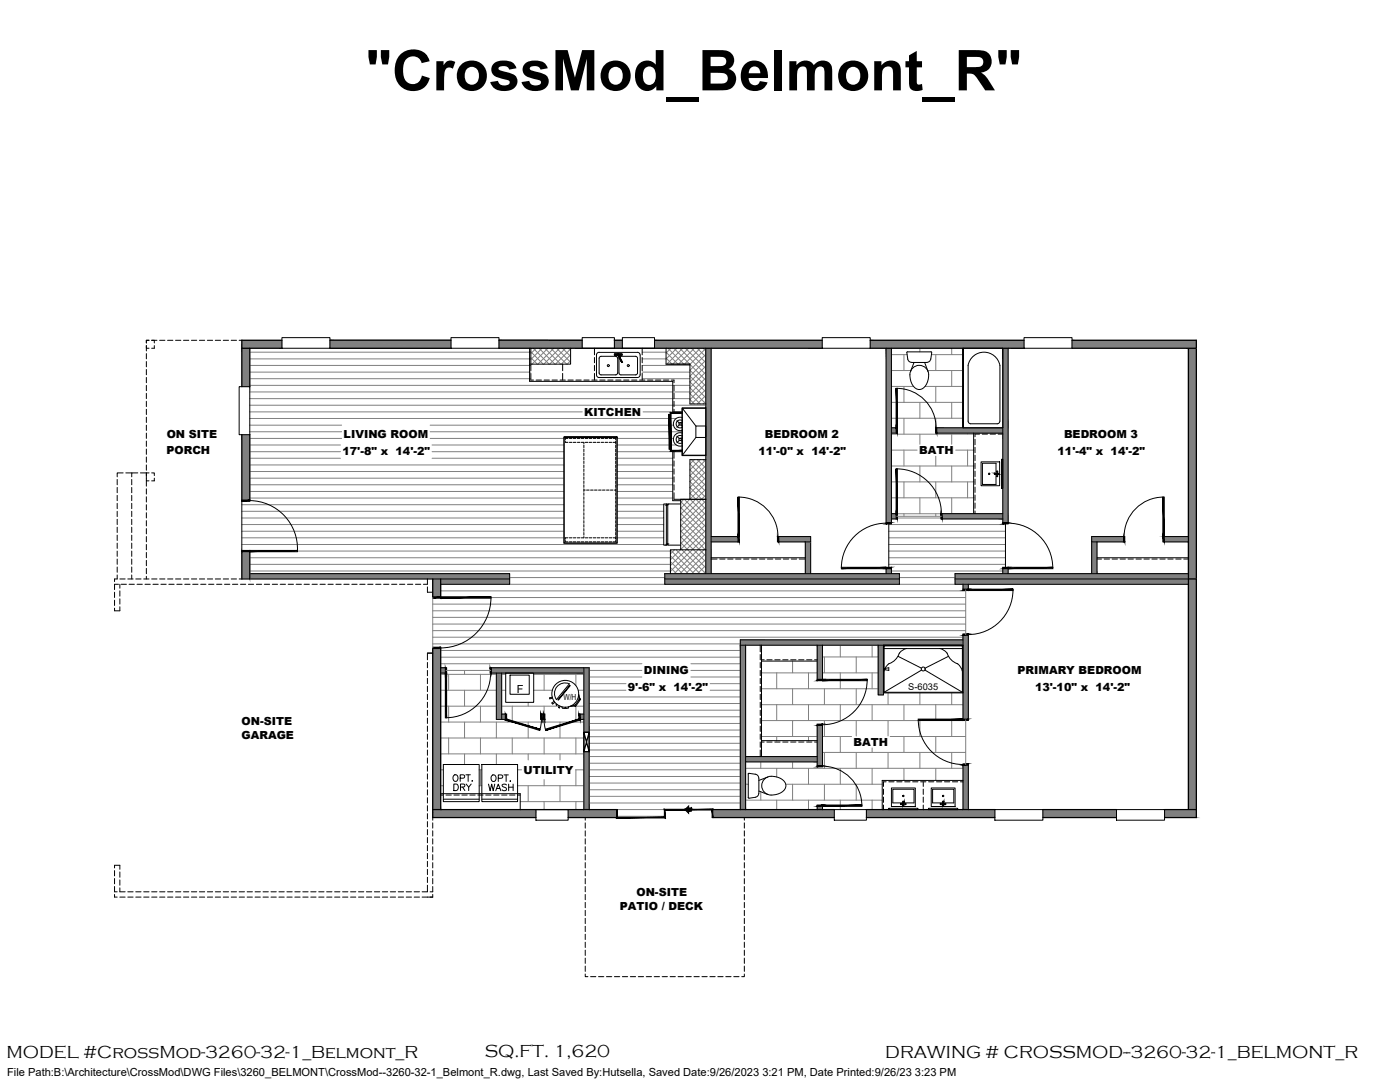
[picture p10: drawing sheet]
<svg xmlns="http://www.w3.org/2000/svg" width="279mm" height="216mm" viewBox="0 0 279 216" stroke-linecap="round" stroke-linejoin="round" font-family="sans-serif">
<!-- layer: SALESLIT -->
<g fill="#808080" stroke="#808080" stroke-width=".2">
<path d="M99.6 67.9h16.6z"/>
<path d="M122.6 67.9h1.6z"/>
<path d="M65.8 67.9h24.2v1.6z"/>
<path d="M237.2 69.5l1.6 46v-46zM237.2 69.5l1.6 46h-1.6z"/>
<path d="M232.2 107.1l5 1v-1zM232.2 107.1l5 1h-5z"/>
<path d="M190.6 114.5l46.6 1v-1zM190.6 114.5l46.6 1h-46.6z"/>
<path d="M237.2 115.5l1.6 46v-46zM237.2 115.5l1.6 46h-1.6z"/>
<path d="M190.6 115.5l46.6 1.1v-1.1zM190.6 115.5l46.6 1.1h-46.6z"/>
<path d="M86.4 129.3l1.5 32.2v-32.2zM86.4 129.3l1.5 32.2h-1.5z"/>
<path d="M116.5 150l1.1 11.5v-11.5zM116.5 150l1.1 11.5h-1.1z"/>
<path d="M86.4 161.5l20.6 .6v-.6zM86.4 161.5l20.6 .6h-20.6z"/>
<path d="M86.4 162.1l20.6 1v-1zM86.4 162.1l20.6 1h-20.6z"/>
<path d="M113.4 161.5l9.7 1.6v-1.6zM113.4 161.5l9.7 1.6h-9.7z"/>
<path d="M87.9 133.2l1.1 1.1v-1.1zM87.9 133.2l1.1 1.1h-1.1z"/>
<path d="M99.1 134.3l1 9.3v-9.3zM99.1 134.3l1 9.3h-1z"/>
<path d="M97.9 133.2l18.6 1.1v-1.1zM97.9 133.2l18.6 1.1h-18.6z"/>
<path d="M116.5 133.2l1.1 12.9v-12.9zM116.5 133.2l1.1 12.9h-1.1z"/>
<path d="M142.2 161.5l24.3 1.6v-1.6zM142.2 161.5l24.3 1.6h-24.3z"/>
<path d="M147.7 128.7l1.1 32.8v-32.8zM147.7 128.7l1.1 32.8h-1.1z"/>
<path d="M163.1 160.8l1 .7v-.7zM163.1 160.8l1 .7h-1z"/>
<path d="M192.2 152.5l1.1 9v-9zM192.2 152.5l1.1 9h-1.1z"/>
<path d="M172.9 161.5l25.6 1.6v-1.6zM172.9 161.5l25.6 1.6h-25.6z"/>
<path d="M208.1 161.5l14.7 1.6v-1.6zM208.1 161.5l14.7 1.6h-14.7z"/>
<path d="M232.4 161.5l6.4 1.6v-1.6zM232.4 161.5l6.4 1.6h-6.4z"/>
<path d="M48.3 67.9l8 1.6v-1.6zM48.3 67.9l8 1.6h-8z"/>
<path d="M99.6 67.9l16.6 1.6v-1.6zM99.6 67.9l16.6 1.6h-16.6z"/>
<path d="M122.6 67.9l1.6 1.6v-1.6zM122.6 67.9l1.6 1.6h-1.6z"/>
<path d="M130.6 67.9l33.5 1.6v-1.6zM130.6 67.9l33.5 1.6h-33.5z"/>
<path d="M173.7 67.9l30.7 1.6v-1.6zM173.7 67.9l30.7 1.6h-30.7z"/>
<path d="M214 67.9l24.8 1.6v-1.6zM214 67.9l24.8 1.6h-24.8z"/>
<path d="M48.3 69.5l1.5 7.7v-7.7zM48.3 69.5l1.5 7.7h-1.5z"/>
<path d="M140.9 69.5l1 45v-45zM140.9 69.5l1 45h-1z"/>
<path d="M176.8 69.5l1.1 34.9v-34.9zM176.8 69.5l1.1 34.9h-1.1z"/>
<path d="M200.1 69.5l1.1 15.9v-15.9zM200.1 69.5l1.1 15.9h-1.1z"/>
<path d="M200.1 85.4l1.1 19v-19zM200.1 85.4l1.1 19h-1.1z"/>
<path d="M49.8 114.5l51.9 1v-1zM49.8 114.5l51.9 1h-51.9z"/>
<path d="M87.9 115.5l13.8 1.1v-1.1zM87.9 115.5l13.8 1.1h-13.8z"/>
<path d="M86.4 115.5l1.5 3.7v-3.7zM86.4 115.5l1.5 3.7h-1.5z"/>
<path d="M132.7 114.5l46.8 1v-1zM132.7 114.5l46.8 1h-46.8zM132.7 115.5l46.8 1.1v-1.1zM132.7 115.5l46.8 1.1h-46.8z"/>
<path d="M192.2 116.6l1.1 1.1v-1.1zM192.2 116.6l1.1 1.1h-1.1z"/>
<path d="M176.8 113.3l1.1 1.2v-1.2zM176.8 113.3l1.1 1.2h-1.1z"/>
<path d="M160.7 108.1l1.1 6.4v-6.4zM160.7 108.1l1.1 6.4h-1.1z"/>
<path d="M200.1 113.3l1.1 1.2v-1.2zM200.1 113.3l1.1 1.2h-1.1z"/>
<path d="M217.9 108.1l1 6.4v-6.4zM217.9 108.1l1 6.4h-1z"/>
<path d="M217.9 107.1l6.4 1v-1zM217.9 107.1l6.4 1h-6.4z"/>
<path d="M48.3 86.7l1.5 13.2v-13.2zM48.3 86.7l1.5 13.2h-1.5z"/>
<path d="M48.3 110l1.5 5.5v-5.5zM48.3 110l1.5 5.5h-1.5z"/>
<path d="M187.9 102.5l12.2 1v-1zM187.9 102.5l12.2 1h-12.2z"/>
<path d="M186.8 85.4l13.3 1v-1zM186.8 85.4l13.3 1h-13.3z"/>
<path d="M177.9 85.4l1.1 1v-1zM177.9 85.4l1.1 1h-1.1z"/>
<path d="M177.9 102.5l1.1 1v-1zM177.9 102.5l1.1 1h-1.1z"/>
<path d="M141.9 107.1l5.5 1v-1zM141.9 107.1l5.5 1h-5.5z"/>
<path d="M192.2 126.6l1.1 17v-17zM192.2 126.6l1.1 17h-1.1z"/>
<path d="M147.7 127.7l44.5 1v-1zM147.7 127.7l44.5 1h-44.5z"/>
<path d="M163.1 128.7l1 7v-7zM163.1 128.7l1 7h-1z"/>
<path d="M175.3 128.7l1 10v-10zM175.3 128.7l1 10h-1z"/>
<path d="M148.8 151l14.3 1v-1zM148.8 151l14.3 1h-14.3z"/>
<path d="M155.3 107.1l6.5 1v-1zM155.3 107.1l6.5 1h-6.5z"/>
<path d="M115.7 142.5l.8 1.1v-1.1zM115.7 142.5l.8 1.1h-.8z"/>
<path d="M163.1 144.6l1 8.3v-8.3zM163.1 144.6l1 8.3h-1z"/>
<path d="M65.8 69.5h24.2zM65.8 67.9l24.2 1.6h-24.2z"/>
<path d="M100.1 142.5l.9 1.1v-1.1zM100.1 142.5l.9 1.1h-.9z"/>
<path d="M108.1 142.5l.5 1.1v-1.1zM108.1 142.5l.5 1.1h-.5z"/>
</g>
<!-- layer: FPEW -->
<g fill="none" stroke="#000" stroke-width=".25">
<path d="M48.3 69.5h8M49.8 69.5v7.7M56.3 67.9h-8v9.3M65.8 67.9h24.2M65.8 69.5h24.2M99.6 67.9h16.6M99.6 69.5h64.5M122.6 67.9h1.6M130.6 67.9h33.5M173.7 67.9h30.7M173.7 69.5h30.7M214 67.9h24.8v1.6h-24.8"/>
<path d="M237.2 69.5v92M238.8 69.5v93.6h-6.4M48.3 86.7v13.2M49.8 86.7v13.2M48.3 110v5.5M49.8 110v5.5M86.4 115.5v3.7M87.9 115.5v3.7M237.2 115.5h1.6M86.4 129.3v33.8h20.6M87.9 129.3v32.2M116.5 150l1.1-3.9h-1.1l1.1 3.9v-3.9h-1.1v3.9h1.1"/>
<path d="M86.4 161.5h36.7M113.4 163.1h9.7M142.2 161.5h24.3M142.2 163.1h24.3M172.9 161.5h25.6M172.9 163.1h25.6M208.1 161.5h14.7M208.1 163.1h14.7M232.4 161.5h6.4"/>
</g>
<!-- layer: SALESLIT -->
<g fill="none" stroke="#808080" stroke-width=".2">
<path d="M49.8 70.3h56.1M49.8 71.6h56.1M49.8 72.9h56.1M49.8 74.3h56.1M49.8 75.6h56.1M49.8 76.9h87.9M49.8 78.2h87.9M49.8 79.5h87.9M105.9 72.5l.2 .2M105.9 71.4l1.3 1.3M105.9 70.2l2.5 2.5M106.4 69.5l3.2 3.2"/>
<path d="M107 69.5l-1.1 1M107.6 69.5l3.1 3.2M108.2 69.5l-2.3 2.2M108.7 69.5l3.2 3.2M109.3 69.5l-3.1 3.2M109.9 69.5l3.2 3.2M110.5 69.5l-3.1 3.2M111.1 69.5l2.8 2.8M111.7 69.5l-3.2 3.2M112.2 69.5l1.7 1.6M112.9 69.5l-3.2 3.2M113.4 69.5l.5 .4"/>
<path d="M113.9 69.6l-3.1 3.1M113.9 70.8l-1.9 1.9M113.9 72l-.7 .7M128.2 70.3h4.7l2.4 2.4M128.2 71.6h4.7M128.2 72.9h9.5M128.2 74.3h9.5M128.2 75.6h9.5M132.9 72.6l.1 .1M132.9 71.4l1.2 1.3M133.3 69.5l3.2 3.2M133.9 69.5l-1 1"/>
<path d="M134.5 69.5l3.1 3.2M135.1 69.5l-2.2 2.1M135.6 69.5l5.3 5.2M136.2 69.5l-3.1 3.2M136.8 69.5l4.1 4M137.4 69.5l-3.2 3.2M137.7 78.5l2 2.1M137.7 76.2l3.2 3.2M138 69.5l2.9 2.9M138.6 69.5l-3.2 3.2M139.1 69.5l1.8 1.7M139.8 69.5l-3.2 3.2"/>
<path d="M140.3 69.5l.6 .5M140.9 69.5l-3.2 3.2 3.2 3.2M140.9 70.7l-3.2 3.2 3.2 3.1M140.9 71.9l-3.2 3.2 3.2 3.1M140.9 73l-3.2 3.2M140.9 74.2l-3.2 3.2 3.2 3.2M140.9 75.4l-3.2 3.2M140.9 76.6l-3.2 3.1 .9 .9M140.9 77.7l-2.9 2.9M140.9 78.9l-1.7 1.7M177.9 70.8h3.1M177.9 73.9h3.9"/>
<path d="M177.9 77.1h4.4M180.4 70.8v3.1M180.4 77.1v3.2M183.6 69.5v.7M184.6 77.1h7.6M185.1 73.9h7.1M185.9 70.8h6.3M186.8 70.8v3.1M186.8 77.1v3.2M189.9 69.5v1.3M189.9 73.9v3.2M49.8 80.9h91.1"/>
<path d="M49.8 82.2h66.4M49.8 83.5h85.1M49.8 84.8h18.4M49.8 86.1h18.4M49.8 87.5h18.4M49.8 88.8h18.1M49.8 90.1h18.1M49.8 91.4h18.1M49.8 92.8h62.8M49.8 94.1h62.8M49.8 95.4h62.8M49.8 96.7h62.8"/>
<path d="M49.8 98.1h62.8M49.8 99.4h62.8M85.9 84.8h48.5M85.9 86.1h50.3M85.9 87.5h26.7M86.2 88.8h26.4M86.2 90.1h26.4M86.2 91.4h26.4M123.1 87.5h11.3M123.1 88.8h11.8M123.1 90.1h11.2M123.1 91.4h11.2"/>
<path d="M123.1 92.8h11.2M123.1 94.1h11.2M123.1 95.4h11.2M123.1 96.7h11.2M123.1 98.1h11.2M123.1 99.4h11.2M128.4 82.2h7.8M136.5 99.6l-.7 .7M136.6 99.6l4.3 4.3M137.7 99.6l3.2 3.2M137.7 94.9l3.2 3.2M138 91.7l2.9 2.9"/>
<path d="M138.6 91.7l-.9 .9 3.2 3.2M139.1 91.7l1.8 1.7M139.7 91.7l-2 2.1 3.2 3.1M140.3 91.7l.6 .5M140.9 80.1l-.6 .5M140.9 91.8l-3.2 3.1M140.9 92.9l-3.2 3.2 3.2 3.2M140.9 94.1l-3.2 3.2 3.2 3.1M140.9 95.3l-3.2 3.1 3.2 3.2M140.9 96.4l-5.1 5.1M140.9 97.6l-5.1 5M140.9 98.8l-5.1 5"/>
<path d="M140.9 99.9l-5.1 5.1M177.9 80.3h14.3M177.9 83.5h14.3M177.9 86.6h16.4M177.9 89.8h5.1M177.9 93h16.4M177.9 96.2h16.4M177.9 99.3h16.4M180.4 83.5v3.1M180.4 89.8v3.2M180.4 96.2v3.1M183.6 80.3v3.2"/>
<path d="M183.6 86.6v2M183.6 93v3.2M183.6 99.3v3.2M186.8 83.5v3.1M186.8 91v2M186.8 96.2v3.1M189.9 80.3v3.2M189.9 86.6v2M189.9 93v3.2M189.9 99.3v3.2M190.7 89.8h3.6M193.1 86.4v.2"/>
<path d="M193.1 89.8v3.2M193.1 96.2v3.1M48.3 100.7h64.3M48.3 102h64.3M48.3 103.4h64.3M48.3 104.7h64.3M48.3 106h64.3M48.3 107.3h64.3M48.3 108.6h84.2M49.8 111.3h84M49.8 112.6h84M49.8 113.9h84"/>
<path d="M59.4 110h74.4M86.4 119.2v10.1M87.9 117.9h104.8M98 119.2h94.7M101.7 116.6h31M101.7 115.3h31M123.1 100.7h9.4M123.1 102h9.4M123.1 103.4h9.4M123.1 104.7h9.4M123.1 106h9.4M123.1 107.3h9.4"/>
<path d="M133.8 114.4v.1M133.8 113.2l1.2 1.3M133.8 112.1l2.4 2.4M133.8 110.9l3.6 3.6M133.8 109.7l4.7 4.8M134.6 109.7l-.8 .8M134.9 109.7l4.8 4.8M135.8 109.7l-2 2M135.8 109.4l5.1 5.1M135.8 108.3l5.1 5M135.8 107.1l5.1 5M135.8 105.9l5.1 5.1"/>
<path d="M135.8 104.8l5.1 5M135.8 103.6l5.1 5M135.8 102.4l5.1 5M135.8 101.3l5.1 5M135.8 100.1l5.1 5M140.9 103.4l-5.1 5.1M140.9 104.6l-5.1 5M140.9 105.8l-7.1 7.1M140.9 107l-7.1 7M140.9 108.1l-6.4 6.4M140.9 109.3l-5.2 5.2M140.9 110.5l-4 4"/>
<path d="M140.9 111.6l-2.9 2.9M140.9 112.8l-1.7 1.7M140.9 114l-.5 .5M140.9 101.1l-5.1 5M140.9 102.3l-5.1 5M177.4 104.7h23.3M177.4 106h23.3M177.4 107.3h23.3M177.4 108.6h23.3M177.4 110h23.3M177.4 111.3h23.3M177.4 112.6h23.3"/>
<path d="M177.9 113.9h22.2M179 103.4h8.9M179 102.5h8.9M179 103h8.9M179.5 116.6h11.1M179.5 115.3h11.1M180.4 102.5v.5M186.8 102.5v.5M192.7 117.7v8.9M86.4 120.5h106.3M86.4 121.9h106.3M86.4 123.2h106.3"/>
<path d="M86.4 124.5h106.3M86.4 125.8h106.3M86.4 127.1h105.8M86.4 128.5h61.3M87.9 129.8h59.8M87.9 131.1h59.8M87.9 132.4h40.2M87.9 137.7h11.2M87.9 134.6h11.2M89 133.8h8.9M89.5 134.6v3.1M92.7 133.8v.8"/>
<path d="M92.7 137.7v3.2M95.9 134.6v3.1M100.1 137.7h.8M100.1 134.6h.8M106.5 137.7h3.7M106.5 134.6h10M108.6 134.6v3.1M111.8 134.3v.3M114.9 134.6v2.2M115.4 137.7h1.1M117.6 133.8h10.5M117.6 135.1h10.5"/>
<path d="M117.6 136.4h7.3M117.6 137.7h7.3M117.6 139.1h30.1M137.9 132.4h9.8M137.9 133.8h9.8M137.9 135.1h9.8M141.7 136.4h6M141.7 137.7h6M152 134.3h11.1M152 137.4h23.3M155 134.3v3.1M158.2 131.9v2.4"/>
<path d="M158.2 137.4v3.2M161.4 134.3v3.1M164.1 131.1h11.2M164.1 134.3h11.2M164.5 131.1v3.2M164.5 137.4v3.2M167.7 128.7v2.4M167.7 134.3v3.1M170.9 131.1v3.2M170.9 137.4v3.2M174.1 128.7v2.4M174.1 134.3v3.1"/>
<path d="M177.2 138.3v2.3M183.6 138.3v2.3M189.9 138.3v2.3M87.9 153.6h.6M87.9 140.9h11.2M87.9 144.1h28.6M87.9 147.3h28.6M87.9 150.4h28.6M87.9 156.8h.6M89.5 140.9v3.2M89.5 147.3v3.1M92.7 144.1v3.2"/>
<path d="M92.7 150.4v2.1M95.9 140.9v3.2M95.9 147.3v3.1M99.1 144.1v3.2M99.1 150.4v2.1M100.1 140.9h11.5M102.2 140.9v3.2M102.2 147.3v3.1M103.3 153.6h.8M103.3 156.8h13.2M103.8 160h12.7M105.4 140.1v.8"/>
<path d="M105.4 144.1v3.2M105.4 150.4v1.2M105.4 156.8v3.2M108.6 140.9v1.6M108.6 143.6v.5M108.6 147.3v3.1M108.6 155.6v1.2M108.6 160v1.5M111.8 144.1v3.2M111.8 150.4v1.2M111.8 156.8v3.2M113.9 140.9h.8"/>
<path d="M114.9 153.6h1.6M114.9 140.9h1.6M114.9 140.9v3.2M114.9 147.3v3.1M114.9 153.6v3.2M114.9 160v1.5M117.6 140.4h30.1M117.6 141.7h30.1M117.6 143h30.1M117.6 144.4h30.1M117.6 145.7h30.1M117.6 147h30.1"/>
<path d="M117.6 148.3h30.1M117.6 149.6h30.1M117.6 151h30.1M117.6 152.3h30.1M117.6 153.6h30.1M117.6 154.9h30.1M117.6 156.3h30.1M117.6 157.6h30.1M117.6 158.9h30.1M148.8 153.3h43.4M148.8 156.5h.5M148.8 159.7h27.3"/>
<path d="M151.8 152v1.3M151.8 158v1.7M152 147h11.1M152 140.6h40.2M152 143.8h40.7M155 140.6v3.2M155 147v.8M155 153.3v1.7M155 159.7v1.8M156.8 156.5h19.3M158.2 143.8v3.2M158.2 152v1.3"/>
<path d="M158.2 156.5v3.2M161.4 140.6v3.2M161.4 147v.8M161.4 153.3v3.2M161.4 159.7v1.8M164.1 147h5.8M164.1 150.1h28.6M164.5 143.8v3.2M164.5 150.1v3.2M164.5 156.5v3.2M167.7 140.6v3.2M167.7 147v3.1"/>
<path d="M167.7 153.3v3.2M167.7 159.7v1.8M170.9 143.8v3.1M170.9 150.1v3.2M170.9 156.5v3.2M174.1 140.6v3.2M174.1 149.2v.9M174.1 153.3v3.2M174.1 159.7v1.8M177.2 143.8v3.1M177.2 150.1v3.2M177.7 147h15"/>
<path d="M180.4 140.6v3.2M180.4 147v3.1M180.4 153.3v2.4M183.6 143.8v3.2M183.6 150.1v3.2M186.8 140.6v3.2M186.8 147v3.1M186.8 153.3v2.4M189.9 143.8v3.2M189.9 150.1v3.2M192.7 143.6v8.9M117.6 160.2h30.1"/>
<path d="M123.1 161.5h9.6M123.1 162.9h9.6"/>
</g>
<!-- layer: IP -->
<g fill="none" stroke="#000" stroke-width=".2">
<path d="M140.9 69.5v45M141.9 69.5v45M176.8 69.5v34.9M177.9 69.5v34.9M200.1 69.5v34.9M201.2 69.5v34.9M177.9 85.4h1.1M177.9 86.4h1.1M186.8 85.4h13.3M186.8 86.4h13.3M48.3 115.5h53.4M49.8 114.5h51.9v2.1h-13.8"/>
<path d="M132.7 115.5h46.8M132.7 114.5h46.8v2.1h-46.8zM141.9 108.1h5.5M141.9 107.1h5.5M155.3 108.1h6.5M155.3 107.1h6.5v7.4M160.7 108.1v6.4M176.8 113.3v1.2M177.9 113.3v1.2M177.9 102.5h1.1M177.9 103.5h1.1M187.9 102.5h12.2"/>
<path d="M187.9 103.5h12.2M190.6 115.5h46.6M192.2 116.6v1.1M193.3 116.6v1.1M200.1 113.3v1.2M201.2 113.3v1.2M217.9 108.1h6.4M218.9 108.1v6.4M224.3 107.1h-6.4v7.4M232.2 108.1h5M232.2 107.1h5M237.2 114.5h-46.6v2.1h46.6"/>
<path d="M87.9 134.3h1.1M87.9 133.2h1.1M97.9 134.3h18.6M97.9 133.2h19.7v28.3M99.1 134.3v9.3h1.9M100.1 134.3v9.3M116.5 133.2v28.3M147.7 128.7h44.5M148.8 128.7v32.8M163.1 128.7v7M164.1 128.7v7M175.3 128.7v10h1v-10"/>
<path d="M192.2 126.6v17M192.2 127.7h-44.5v33.8M193.3 126.6v17M100.1 142.5h.9M108.1 143.6h.5M108.1 142.5h.5M115.7 143.6h.8M115.7 142.5h.8M148.8 152h14.3M148.8 151h14.3M163.1 144.6v8.3M164.1 144.6v8.3"/>
<path d="M192.2 152.5v9M193.3 152.5v9M163.1 160.8v.7M164.1 160.8v.7"/>
</g>
<!-- layer: FPEW -->
<g fill="none" stroke="#000" stroke-width=".2">
<path d="M29.2 67.9h.5h-.5v.5zM29.2 70.5v1.1M29.2 72.1v1.1M29.2 73.7v1.1M29.2 75.3v1.1M29.2 76.9v1.1M29.2 78.5v1M29.7 69.5h-.5v-.5v1M30.8 69v.5h-.5M31.3 67.9h-1h.5v.5M31.9 67.9h1M33.4 67.9h1.1"/>
<path d="M35 67.9h1.1M36.6 67.9h1.1M38.2 67.9h1.1M39.8 67.9h1.1M41.4 67.9h1M43 67.9h1M44.6 67.9h1M46.1 67.9h1.1M47.7 67.9h.6M23.4 95.7v1M23.4 97.3v1M23.4 98.8v1.1"/>
<path d="M24.6 94.4h-1.2v.7M25.1 94.4h1.2M26.3 95.7v1M26.3 97.3v1M26.3 98.8v1.1M27.5 94.4h-1.2v.7M28 94.4h1.2v1.5h.5M29.2 80.1v1M29.2 81.7v1M29.2 83.2v1.1M29.2 84.8v1.1M29.2 86.4v1.1"/>
<path d="M29.2 88v1.1M29.2 89.6v1.1M29.2 91.2v1M29.2 92.8v1M29.2 95.9v1.1M29.2 97.5v1.1M29.2 99.1v1.1M29.7 94.4h-.5v.5M30.3 94.4h.5v.5M30.8 95.4v.5h-.5M22.9 118.2v1M22.9 119.8v1"/>
<path d="M23.4 114.7v.8h-.5v.6M23.4 100.4v1.1M23.4 102v1.1M23.4 103.6v1.1M23.4 105.2v1.1M23.4 106.8v1M23.4 108.4v1M23.4 110v1M23.4 111.5v1.1M23.4 113.1v1.1M23.6 116.6h-.7v1M23.9 115.5h1.1"/>
<path d="M23.9 116.6v.8M23.9 117.9v1.1M23.9 119.5v1M24.2 116.6h1M25.5 115.5h1.1M25.8 116.6h1M26.3 100.4v1.1M26.3 102v1.1M26.3 103.6v1.1M26.3 105.2v1.1M26.3 106.8v1M26.3 108.4v1"/>
<path d="M26.3 110v1M26.3 111.5v1.1M26.3 113.1v1.1M26.3 114.7v.8M27.1 115.5h1.1M27.3 116.6h1.1M28.7 115.5h1M28.9 116.6h1.1M29.2 100.7v1.1M29.2 102.3v1.1M29.2 103.9v1M29.2 105.5v1"/>
<path d="M29.2 107.1v1M29.2 108.6v1.1M29.2 110.2v1.1M29.2 111.8v1.1M29.2 113.4v1.1M29.2 115v.5M30.3 115.5h1M30.5 116.6h1.1M31.9 115.5h1M32.1 116.6h1.1M33.4 115.5h1.1M33.7 116.6h1.1"/>
<path d="M35 115.5h1.1M35.3 116.6h1M36.6 115.5h1.1M36.9 116.6h1M38.2 115.5h1.1M38.5 116.6h1M39.8 115.5h1.1M40 116.6h1.1M41.4 115.5h1M41.6 116.6h1.1M43 115.5h1M43.2 116.6h1.1"/>
<path d="M44.6 115.5h1M44.8 116.6h1.1M46.1 115.5h1.1M46.4 116.6h1.1M47.7 115.5h.6M48 116.6h1M49.6 116.6h1M51.2 116.6h1M52.7 116.6h1.1M54.3 116.6h1.1M55.9 116.6h1.1M57.5 116.6h1.1"/>
<path d="M59.1 116.6h1.1M60.7 116.6h1M62.3 116.6h1M63.9 116.6h1M65.4 116.6h1.1M67 116.6h1.1M68.6 116.6h1.1M70.2 116.6h1.1M71.8 116.6h1.1M73.4 116.6h1M75 116.6h1M76.6 116.6h1"/>
<path d="M78.1 116.6h1.1M79.7 116.6h1.1M81.3 116.6h1.1M82.9 116.6h1.1M85.3 115.5v1.1h-.8M85.3 117.1v1.1h1.1M23.9 121.1v.8h-1v-.6M85.3 132.2v1M85.3 133.8v1M85.3 135.4v1M85.3 136.9v1.1M85.3 138.5v1.1"/>
<path d="M86.4 130.3h-1.1v1.4M85.3 140.1v1.1M85.3 141.7v1.1M85.3 143.3v1.1M85.3 144.9v1M85.3 146.5v1M85.3 148.1v1M85.3 149.6v1.1M85.3 151.2v1.1M85.3 152.8v1.1M85.3 154.4v1.1M85.3 156v1.1"/>
<path d="M85.3 157.6v1M85.3 159.2v1M22.9 173.2v-.5h1v.8M22.9 173.7v1.1M22.9 175.3v1.1M22.9 176.9v1h.5M22.9 178.5v.5h.5M23.9 179h1.1M23.9 174v1M23.9 175.6v1M23.9 177.2v.7h1.1M25.5 179h1.1"/>
<path d="M25.5 177.9h1.1M27.1 179h1.1M27.1 177.9h1.1M28.7 179h1M28.7 177.9h1M30.3 179h1M30.3 177.9h1M31.9 179h1M31.9 177.9h1M33.4 179h1.1M33.4 177.9h1.1M35 179h1.1"/>
<path d="M35 177.9h1.1M36.6 179h1.1M36.6 177.9h1.1M38.2 179h1.1M38.2 177.9h1.1M39.8 179h1.1M39.8 177.9h1.1M41.4 179h1M41.4 177.9h1M43 179h1M43 177.9h1M44.6 179h1"/>
<path d="M44.6 177.9h1M46.1 179h1.1M46.1 177.9h1.1M47.7 179h1.1M47.7 177.9h1.1M49.3 179h1.1M49.3 177.9h1.1M50.9 179h1.1M50.9 177.9h1.1M52.5 179h1.1M52.5 177.9h1.1M54.1 179h1"/>
<path d="M54.1 177.9h1M55.7 179h1M55.7 177.9h1M57.3 179h1M57.3 177.9h1M58.8 179h1.1M58.8 177.9h1.1M60.4 179h1.1M60.4 177.9h1.1M62 179h1.1M62 177.9h1.1M63.6 179h1.1"/>
<path d="M63.6 177.9h1.1M65.2 179h1.1M65.2 177.9h1.1M66.8 179h1M66.8 177.9h1M68.4 179h1M68.4 177.9h1M70 179h1M70 177.9h1M71.5 179h1.1M71.5 177.9h1.1M73.1 179h1.1"/>
<path d="M73.1 177.9h1.1M74.7 179h1.1M74.7 177.9h1.1M76.3 179h1.1M76.3 177.9h1.1M77.9 179h1.1M77.9 177.9h1.1M79.5 179h1M79.5 177.9h1M81.1 179h1M81.1 177.9h1M82.7 179h1"/>
<path d="M82.7 177.9h1M85.3 160.8v1M85.3 162.3v1.1M85.3 163.9v1.1M85.3 165.5v1.1M85.3 167.1v1.1M85.3 168.7v1.1M85.3 170.3v1M85.3 171.9v1M85.3 173.5v1M85.3 175v1.1M85.3 176.6v1.3h-1.1"/>
<path d="M86.4 163.1v.6M86.4 164.2v1M86.4 165.8v1M86.4 167.4v1M86.4 169v1M86.4 170.5v1.1M86.4 172.1v1.1M86.4 173.7v1.1M86.4 175.3v1.1M86.4 176.9v1h-.6M86.4 178.5v.5h-2.2"/>
</g>
<!-- layer: DR -->
<g fill="none" stroke="#000" stroke-width=".2">
<path d="M47.7 77.2h2.1v9.5h-2.1zM56.3 67.4h9.5v2.1h-9.5zM90 67.4h9.6v2.1h-9.6zM116.2 67.4h6.4v2.1h-6.4zM124.2 67.4h6.4v2.1h-6.4zM164.1 67.4h9.6v2.1h-9.6zM179 77.5a7.9 7.9 0 0 1 7.8 7.9M204.4 67.4h9.6v2.1h-9.6zM49.8 99.9a9.6 9.6 0 0 1 9.6 10M147.4 99.2a7.9 7.9 0 0 1 7.9 7.9M179 93.6a8.9 8.9 0 0 1 8.9 8.9M232.2 99.2a7.9 7.9 0 0 0-7.9 7.9"/>
<path d="M98 119.2a10.1 10.1 0 0 1-10.1 10.1M176.8 104.4a8.9 8.9 0 0 0-8.9 8.9M201.2 104.4a8.9 8.9 0 0 1 8.9 8.9M202.2 117.7a8.9 8.9 0 0 1-9 8.9M97.9 134.3a8.9 8.9 0 0 1-8.9 8.9M173.1 135.7a8.9 8.9 0 0 1-9 8.9M108.1 143.5l-.4 2.1M108.6 143.5l.3 2.1M164.1 152.9a7.9 7.9 0 0 1 7.9 7.9M183.3 143.6a8.9 8.9 0 0 0 8.9 8.9M107 161.5h6.4v2.2h-6.4zM166.5 161.5h6.4v2.2h-6.4z"/>
<path d="M198.5 161.5h9.6v2.2h-9.6zM222.8 161.5h9.6v2.2h-9.6z"/>
</g>
<g fill="#000" stroke="#000" stroke-width=".2">
<path d="M136.7 161.5l.7-.7v1.5z"/>
<path d="M48.3 99.8v.2l1.5-.2zM48.3 100l1.5-.2v.2z"/>
<path d="M178.8 85.4v1h.3zM178.8 85.4h.3v1zM178.8 77.5v7.9h.3zM178.8 77.5h.3v7.9z"/>
<path d="M178.8 93.6l.3 8.9v-8.9zM178.8 93.6l.3 8.9h-.3zM178.8 102.5l.3 1v-1zM178.8 102.5l.3 1h-.3z"/>
<path d="M186.7 85.4v1h.3zM186.7 85.4h.3v1z"/>
<path d="M48.3 109.8v.3l1.5-.3zM48.3 110.1l1.5-.3v.3z"/>
<path d="M49.8 110.1h9.6v-.3zM49.8 109.8h9.6l-9.6 .3z"/>
<path d="M86.4 119.1v.3l1.5-.3zM86.4 119.4l1.5-.3v.3z"/>
<path d="M87.9 119.1v.3l10.1-.3zM87.9 119.4l10.1-.3v.3z"/>
<path d="M147.3 107.1v1h.3zM147.3 107.1h.3v1zM147.3 99.2v7.9h.3zM147.3 99.2h.3v7.9z"/>
<path d="M155.2 107.1v1h.2zM155.2 107.1h.2v1z"/>
<path d="M167.9 113.2v.3l8.9-.3zM167.9 113.5l8.9-.3v.3z"/>
<path d="M176.8 104.5h1.1v-.2zM176.8 104.3h1.1l-1.1 .2z"/>
<path d="M176.8 113.5h1.1v-.3zM176.8 113.2h1.1l-1.1 .3z"/>
<path d="M187.8 102.5v1h.2zM187.8 102.5h.2v1z"/>
<path d="M192.2 117.6v.2l1.1-.2zM192.2 117.8l1.1-.2v.2zM193.3 117.6v.2l8.9-.2zM193.3 117.8l8.9-.2v.2z"/>
<path d="M200.1 104.3v.2l1.1-.2zM200.1 104.5l1.1-.2v.2z"/>
<path d="M200.1 113.2v.3l1.1-.3zM200.1 113.5l1.1-.3v.3z"/>
<path d="M201.2 113.5h8.9v-.3zM201.2 113.2h8.9l-8.9 .3z"/>
<path d="M224.2 107.1v1h.3zM224.2 107.1h.3v1z"/>
<path d="M232.1 107.1v1h.2zM232.1 107.1h.2v1zM232.1 99.2v7.9h.2zM232.1 99.2h.2v7.9z"/>
<path d="M86.4 129.1v.3l1.5-.3zM86.4 129.4l1.5-.3v.3z"/>
<path d="M88.9 133.2l.2 1.1v-1.1zM88.9 133.2l.2 1.1h-.2z"/>
<path d="M97.8 133.2l.3 1.1v-1.1zM97.8 133.2l.3 1.1h-.3z"/>
<path d="M163.1 135.6v.2l1-.2zM163.1 135.8l1-.2v.2z"/>
<path d="M164.1 135.8h9v-.2zM164.1 135.6h9l-9 .2z"/>
<path d="M192.2 126.5v.3l1.1-.3zM192.2 126.8l1.1-.3v.3z"/>
<path d="M88.9 134.3v8.9h.2zM88.9 134.3h.2v8.9z"/>
<path d="M100.8 143.7l6.9 2.1 .1-.3zM100.8 143.7l.3-.2 6.7 2zM100.8 142.5v1.2l.3-.2zM100.8 142.5h.3v1z"/>
<path d="M107.9 142.5l.3 1.1v-1.1zM107.9 142.5l.3 1.1h-.3z"/>
<path d="M107.9 142.5l.3 1.1v-1.1zM107.9 142.5l.3 1.1h-.3z"/>
<path d="M108.5 142.5l.2 1.1v-1.1zM108.5 142.5l.2 1.1h-.2z"/>
<path d="M108.5 142.5l.2 1.1v-1.1zM108.5 142.5l.2 1.1h-.2z"/>
<path d="M108.9 145.5v.3l6.6-2.3zM108.9 145.8l6.6-2.3 .3 .2zM115.5 142.5v1l.3 .2zM115.5 142.5h.3v1.2z"/>
<path d="M163.1 144.5v.3l1-.3zM163.1 144.8l1-.3v.3z"/>
<path d="M163.1 152.8v.2l1-.2zM163.1 153l1-.2v.2z"/>
<path d="M183.3 143.5v.3l8.9-.3zM183.3 143.8l8.9-.3v.3z"/>
<path d="M192.2 152.7h1.1v-.3zM192.2 152.4h1.1l-1.1 .3z"/>
<path d="M192.2 143.8h1.1v-.3zM192.2 143.5h1.1l-1.1 .3z"/>
<path d="M136.7 161.4v.3l.7-.3zM136.7 161.7l.7-.3v.3zM137.4 161.4v.3l.6-.3zM137.4 161.7l.6-.3v.3z"/>
<path d="M137.4 161.2v.7l.6-.7zM138 161.2v.7h-.6z"/>
<path d="M142.1 161.6v1.5h.2zM142.1 161.6l.2-.1v1.6zM132.7 161.6h9.4l.2-.1zM132.6 161.5h9.7l-9.6 .1zM132.6 161.5l.1 1.7v-1.6zM132.6 161.5l.1 1.7-.1-.1zM123.1 163.2h9.6l-.1-.1zM123.1 163.2l.1-.1h9.4zM123.1 161.5v1.7l.1-.1zM123.1 161.5h.1v1.6z"/>
<path d="M163.1 160.6v.3l1-.3zM163.1 160.9l1-.3v.3zM164.1 160.6v.3l7.9-.3zM164.1 160.9l7.9-.3v.3z"/>
</g>
<!-- layer: CAB -->
<g fill="none" stroke="#000" stroke-width=".2">
<path d="M105.7 69.5v6.6h28.6v6.1h1.8M105.9 74.5v1.3h.6M105.9 69.5v4.5M107 75.8h1.1M108.6 75.8h1M110.2 75.8h1M111.8 75.8h1M112.3 72.7v1.3M112.3 74.5v1.3M113.3 75.8h1.1M113.9 69.5v3.2h-8M114.9 75.8h1.1"/>
<path d="M116.5 75.8h1.1M118.1 75.8h1.1M118.6 69.5v1.3M118.6 71.3v1.1M118.6 72.9v1.1M118.6 74.5v1.3M119.7 75.8h1.1M121.3 75.8h1M122.9 75.8h1M124.5 75.8h1M126 75.8h1.1M127.6 75.8h1.1"/>
<path d="M128.2 69.5v1.3M128.2 71.3v1.1M128.2 72.9v1.1M128.2 74.5v1.3M129.2 75.8h1.1M130.8 75.8h1.1M132.4 75.8h1.1M132.9 69.5v3.2h4.8v7.9h3.2M134 75.8h.5v.6M134.5 76.9v1.1M134.5 78.5v1M112.6 87.2h10.5h-10.5v21.2h10.5v-21.2v21.2h-10.5z"/>
<path d="M112.8 88v.3h.5M113.3 87.5h-.5v.2M113.6 87.5h.6M113.6 88.3h.6M114.4 87.5h.5M114.4 88.3h.5M115.2 87.5h.5M115.2 88.3h.5M116 87.5h.5M116 88.3h.5v.2M116.5 97.8h.3M116.5 88.8v.5"/>
<path d="M116.5 89.6v.5M116.5 90.4v.5M116.5 91.2v.5M116.5 92v.5M116.5 92.8v.5M116.5 93.6v.5M116.5 94.4v.5M116.5 95.1v.6M116.5 95.9v.6M116.5 96.7v.6M116.5 97.5v.6M116.5 98.3v.5"/>
<path d="M116.5 99.1v.6M116.5 99.9v.5M116.8 87.5h.5M116.8 88.3h.5M117.1 97.8h.5M117.6 87.5h.5M117.6 88.3h.5M117.9 97.8h.5M118.4 87.5h.5M118.4 88.3h.5M118.6 97.8h.6M119.2 87.5h.5"/>
<path d="M119.2 88.3h.5M119.4 97.8h.6M120 87.5h.5M120 88.3h.5M120.2 97.8h.6M120.8 87.5h.5M120.8 88.3h.5M121 97.8h.6M121.6 87.5h.5M121.6 88.3h.5M121.8 97.8h.5M122.3 87.5h.6v.2"/>
<path d="M122.3 88.3h.6M122.6 97.8h.3M122.9 88v.5M122.9 88.8v.5M122.9 89.6v.5M122.9 90.4v.5M122.9 91.2v.5M122.9 92v.5M122.9 92.8v.5M122.9 93.6v.5M122.9 94.4v.5M122.9 95.1v.6"/>
<path d="M122.9 95.9v.6M122.9 96.7v.6M122.9 97.5v.6M122.9 98.3v.5M122.9 99.1v.6M122.9 99.9v.5M134.5 98.3v1.3h6.4h-5.1v10.1M134.5 80.1v1M134.5 81.7v.5M134.5 90.1v1.3M134.5 92v1M134.5 93.6v1"/>
<path d="M134.5 95.1v1.1M134.5 96.7v1.1M136.1 90.1h-1.8v9.8h1.5M140.9 91.7h-3.2v7.9M194.3 86.4v16.1M194.6 87.7v1M194.6 89.3v1M194.6 90.8v1.1M194.6 92.4v1.1M194.6 94v1.1M194.6 95.6v1.1M194.6 97.2v1.1"/>
<path d="M194.6 98.8v1M195.5 86.6h-.9v.5M196 86.6h1.1M197.6 86.6h1.1M199.2 86.6h.9M112.8 107.8v.3h.5M113.3 107.3h-.5v.3M113.6 108.1h.6M113.6 107.3h.6M114.4 108.1h.5M114.4 107.3h.5M115.2 108.1h.5"/>
<path d="M115.2 107.3h.5M116 108.1h.5M116.5 100.7v.5M116.5 101.5v.5M116.5 102.3v.5M116.5 103.1v.5M116.5 103.9v.5M116.5 104.7v.5M116.5 105.5v.5M116.5 106.3v.5M116.5 107.1v.2h-.5M116.8 108.1h.5"/>
<path d="M116.8 107.3h.5M117.6 108.1h.5M117.6 107.3h.5M118.4 108.1h.5M118.4 107.3h.5M119.2 108.1h.5M119.2 107.3h.5M120 108.1h.5M120 107.3h.5M120.8 108.1h.5M120.8 107.3h.5M121.6 108.1h.5"/>
<path d="M121.6 107.3h.5M122.3 107.3h.6v.3M122.9 100.7v.5M122.9 101.5v.5M122.9 102.3v.5M122.9 103.1v.5M122.9 103.9v.5M122.9 104.7v.5M122.9 105.5v.5M122.9 106.3v.5M122.9 107.1v.2M122.9 107.8v.3h-.6"/>
<path d="M140.9 109.7h-7.1v4.8M141.9 111.3h18.8M141.9 111.5h1.2M143.6 111.5h1.1M145.2 111.5h1.1M146.8 111.5h1.1M148.4 111.5h1.1M150 111.5h1M151.6 111.5h1M153.2 111.5h1M154.7 111.5h1.1M156.3 111.5h1.1"/>
<path d="M157.9 111.5h1.1M159.5 111.5h1.2M194.6 100.4v1M194.6 102v.5M218.9 111.3h18.3M218.9 111.5h.9M220.4 111.5h1M222 111.5h1M223.5 111.5h1.1M225.1 111.5h1.1M226.7 111.5h1.1M228.3 111.5h1.1"/>
<path d="M229.9 111.5h1M231.5 111.5h1M233.1 111.5h1M234.7 111.5h1M236.2 111.5h1M85.3 130.3h1.1M151.7 128.7v1.4M151.7 130.6v1.1M151.7 132.2v1M151.7 133.8v1M151.7 135.4v1M151.7 136.9v1.1"/>
<path d="M151.7 138.5v1.1M152 128.7v22.3M152 131.9h11.1M152 131.7h.5M153 131.7h1.1M154.6 131.7h1.1M156.2 131.7h1.1M157.8 131.7h1.1M159.4 131.7h1M161 131.7h1M162.6 131.7h.5M87.9 158.4h15.9v3.1"/>
<path d="M87.9 158.6h.6M151.7 140.1v1.1M151.7 141.7v1.1M151.7 143.3v1.1M151.7 144.9v1M151.7 146.5v1M151.7 148.1v1M151.7 149.6v1.4M152 147.8h11.1M152 148.1h.5M153 148.1h1.1M154.6 148.1h1.1"/>
<path d="M156.2 148.1h1.1M157.8 148.1h1.1M159.4 148.1h1M161 148.1h1M162.6 148.1h.5M176.3 157.5v1M176.3 159v1.1M176.8 156h-.5v.9M177.4 156h1M179 156h1M180.6 156h1M182.1 156h1.1"/>
<path d="M183.7 156h1.1M184.3 156v.9M184.3 157.5v1M184.3 159v1.1M185.3 156h1.1M186.9 156h1.1M188.5 156h1M190.1 156h1M191.7 156h.5M192.2 155.7h-16.1v5.8M116.8 163.1v.6M116.8 164.2v1"/>
<path d="M116.8 165.8v1M116.8 167.4v1M116.8 169v1M116.8 170.5v1.1M116.8 172.1v1.1M116.8 173.7v1.1M116.8 175.3v1.1M116.8 176.9v1M116.8 178.5v1M148.5 163.1v.6M148.5 164.2v1M148.5 165.8v1"/>
<path d="M148.5 167.4v1M148.5 169v1M148.5 170.5v1.1M148.5 172.1v1.1M148.5 173.7v1.1M148.5 175.3v1.1M148.5 176.9v1M148.5 178.5v1M176.3 160.6v.9M184.3 160.6v.9M116.8 194.4v.5h.5M116.8 180.1v1"/>
<path d="M116.8 181.7v1M116.8 183.2v1.1M116.8 184.8v1.1M116.8 186.4v1.1M116.8 188v1.1M116.8 189.6v1M116.8 191.2v1M116.8 192.8v1M117.9 194.9h1M119.4 194.9h1.1M121 194.9h1.1M122.6 194.9h1.1"/>
<path d="M124.2 194.9h1.1M125.8 194.9h1.1M127.4 194.9h1M129 194.9h1M130.6 194.9h1M132.1 194.9h1.1M133.7 194.9h1.1M135.3 194.9h1.1M136.9 194.9h1.1M138.5 194.9h1.1M140.1 194.9h1M141.7 194.9h1"/>
<path d="M143.3 194.9h1M144.8 194.9h1.1M146.4 194.9h1.1M148.5 194.4v.5h-.5M148.5 180.1v1M148.5 181.7v1M148.5 183.2v1.1M148.5 184.8v1.1M148.5 186.4v1.1M148.5 188v1.1M148.5 189.6v1M148.5 191.2v1"/>
<path d="M148.5 192.8v1"/>
</g>
<!-- layer: APP -->
<g fill="none" stroke="#000" stroke-width=".2">
<path d="M119.6 70.3l-.3 .1-.3 .4v4l.3 .5h.3M119.6 70.3h7.6l.3 .1 .2 .4M119.6 74.4l.2 .3 .2 .1M120 71.1l-.4 .2v.2v2.9M120 71.1h2.9l.3 .2 .1 .2M122.6 70.7l.1-.1 1.3-.1 .2 .3M122.6 70.8l.1 .2h1.3l.2-.2M122.6 70.7v.1M123.3 74.4l-.2 .3-.2 .1h-2.9M123.3 71.5v2.9M123.3 70.9l.8 1.4h.1l-.7-1.4M123.5 74.4l.1-3.1 .3-.2h2.9l.4 .2v.2v2.9"/>
<path d="M123.5 74.4l.1 .2 .3 .2h3l.3-.4M127.7 74.8l-.2 .5h-.3h-7.6M127.8 70.8v4M181.9 72.3a.77 .77 0 0 1-.7-.7l-.1-1.4h4.7l.1 .1-.1 1.3a.82 .82 0 0 1-.8 .7M181.9 72.3h3.1M182.1 73.4a1.92 1.92 0 0 1 2.4-.2 1.92 1.92 0 0 1 .8 2.2 2.31 2.31 0 0 1-1.8 2.3 2.31 2.31 0 0 1-1.9-2.3 2.1 2.1 0 0 1 .5-2zM182.4 72.3l-.7 1.8M184.5 72.3l.7 1.8M192.2 69.5v15.9h7.9v-15.9h-7.9v15.9M135.1 87l.5 .5M135.1 83.9l.5 .5M135.6 87.9l-.5 .4"/>
<path d="M135.6 84.8l-.5 .5M135.9 87.9l.2 .2M135.9 84.8l.2 .2M136.1 86.4a1.34 1.34 0 0 0-1.7 1.3 1.34 1.34 0 0 0 1.7 1.3M136.1 83.3a1.34 1.34 0 0 0-1.7 1.3 1.34 1.34 0 0 0 1.7 1.3M136.1 87a.79 .79 0 0 0-1.2 .7 .79 .79 0 0 0 1.2 .7M136.1 83.9a.79 .79 0 0 0-1.2 .7 .79 .79 0 0 0 1.2 .7M136.1 81.4h4.8v9.5h-4.8zM136.1 87.3l-.2 .2M136.1 84.2l-.2 .2M136.2 81.5v9.3l2.7-3.5M136.2 81.5h4.7"/>
<path d="M136.2 90.8h4.7M136.2 81.5l2.7 3.5M138.9 85h2v2.3h-2zM192.2 84.9h.1M195.8 92.2h3.7v4.7h-3.7zM196.1 92.4h2.7v4.3h-2.7zM199.5 84v.3l-.5 .3h-5.3l-.4-.3-.1-11.4a3.2 3.2 0 0 1 3.2-2.6 3.2 3.2 0 0 1 3.1 2.6l.1 11.1M199.9 91.6h.2v5.9h-.2zM132.5 100.6h.5v8.2h-.5zM135.8 100.6h-2.5v8.2h2.5M100.9 134.3h5.6v5.8h-5.6zM101.8 134.7h3.8v3.8h-3.8z"/>
<path d="M110.2 139.1l-.5 .2v.1l.6-.1M110.6 139.9l-.5 .4 .2 .2 .4-.4M111.1 137a2.11 2.11 0 0 1 2.5-.5l-2.6 3.1a2.11 2.11 0 0 1 .1-2.6zM113.7 136.7l.1 .1-2.4 2.9-.1-.1zM115.5 138.6l.2 .8M115.5 138.7v.9M115.7 139.4l.2 .1-1 1.5-.2-.1zM176.3 128.7h15.9v9.6h-15.9zM176.3 133.4h.3v.2h-.3zM176.4 133.4v-4.5h15.7v9.2h-15.7v-4.5M176.4 129.4h15.7M176.5 133.6l-.1 .3"/>
<path d="M176.6 133.4l.8-.2v.6l-.8-.2zM177.3 132.5l-.7 .9M177.5 132.4l-.2 .1M179.2 131l4.7 2.3M179.4 130.4l-.7 1.3-1.2 .7M179.5 130.3v.1M180.9 129.4l-.7 .3-.7 .6M183.9 133.7l-7.5 4.4M184.6 133.7l7.5 4.4M187.6 129.4l.7 .3 .7 .6M189 130.3l.1 .1M189.1 130.4l.7 1.3 1.2 .7"/>
<path d="M189.3 131l-4.7 2.3M191 132.4l.2 .1M191.2 132.5l.5 .6 .3 .8M88.5 152.5h7.1v7.5h-7.1zM88.5 159.5h7.1M96.2 152.5h7.1v7.5h-7.1zM96.2 159.5h7.1M111.6 140.8l-.1 .4 .1 .1 .2-.4M112.1 141a.96 .96 0 0 0 1.3 .3l.1-.3M114.7 140.9h-.9M114.8 140.6l-.9 .3M149.3 154.4l.2-.1 1.3 .2"/>
<path d="M149.3 154.5v4.7l1.5-.1M150.7 154.5a.79 .79 0 0 1 .7 .8v3a.84 .84 0 0 1-.7 .8M151.4 157.8l1.8 .7M152.6 155.4a2.96 2.96 0 0 1 4.2 .9 1.79 1.79 0 0 1-1.6 2.2 2.2 2.2 0 0 1-3.1-1.2 1.87 1.87 0 0 1 .5-1.9zM153.2 155l-1.8 .7M177.9 157.2h4.8v3.7h-4.8zM178.2 157.5h4.2v2.7h-4.2zM185.8 157.2h4.8v3.7h-4.8zM186.1 157.5h4.3v2.7h-4.3zM177.4 161.3h5.8v.2h-5.8zM185.3 161.3h5.8v.2h-5.8z"/>
<circle cx="121.4" cy="73" r=".2"/>
<circle cx="123" cy="70.7" r=".14"/>
<circle cx="123.8" cy="70.7" r=".14"/>
<circle cx="125.4" cy="73" r=".2"/>
<circle cx="135.7" cy="84.6" r=".24"/>
<circle cx="135.7" cy="87.7" r=".24"/>
<circle cx="197.4" cy="94.5" r=".14"/>
<circle cx="199" cy="94.1" r=".14"/>
<circle cx="199" cy="95" r=".14"/>
<circle cx="112.8" cy="138.4" r="2.68"/>
<circle cx="184.2" cy="133.5" r=".39"/>
<circle cx="111.1" cy="140.6" r=".1"/>
<circle cx="180.3" cy="158.8" r=".14"/>
<circle cx="188.2" cy="158.8" r=".14"/>
<circle cx="179.8" cy="160.4" r=".14"/>
<circle cx="180.7" cy="160.4" r=".14"/>
<circle cx="187.8" cy="160.4" r=".14"/>
<circle cx="188.6" cy="160.4" r=".14"/>
</g>
<g fill="#000" stroke="#000" stroke-width=".2">
<path d="M123.3 70.7l.1 .1h-.2zM123.3 70.7l.1 .1v-.2zM123.4 70.6l.1 .1-.1 .1z"/>
<path d="M123.4 70.8v.1h-.1zM123.2 70.8l.1 .1 .1-.1z"/>
<path d="M123.4 70.8l.1-.1 .1 .1zM123.4 70.8l.1 .1 .1-.1zM123.4 70.8l.1 .1h-.1z"/>
<path d="M123.5 70.9l.6 1.4h.1zM123.3 70.9h.2l.6 1.4z"/>
<path d="M133.5 82.7v6.9h.1zM133.5 82.7h.1v6.9z"/>
<path d="M133.9 82.4h2.2v-.1zM133.8 82.3h2.3l-2.2 .1zM133.8 82.3l.1 7.6v-7.5zM133.8 82.3l.1 7.6-.1 .1zM133.9 89.9l-.1 .1 2.3-.1zM133.8 90l2.3-.1v.1z"/>
<path d="M198.5 94.4h.8v.3zM198.5 94.4v.3h.8z"/>
<path d="M133 108.6v.1l.3-.1zM133 108.7l.3-.1v.1z"/>
<path d="M133 100.6v.2l.3-.2zM133 100.8l.3-.2v.2z"/>
<path d="M180.4 159.9v.8h-.3zM180.1 159.9v.8l.3-.8z"/>
<path d="M188.4 159.9v.8h-.3zM188.1 159.9v.8l.3-.8z"/>
</g>
<!-- layer: SALESLIT -->
<path d="M48.3 99.9v10.1M177.4 104.4v8.9M200.7 104.4v8.9" fill="none" stroke="#000" stroke-width=".2"/>
<text font-size="11.2" x="72.9" y="18">&quot;CrossMod_Belmont_R&quot;</text>
<g font-size="4.4">
<text x="89.6" y="159.1">DRY</text>
<text x="96.7" y="159.1">WASH</text>
</g>
<text font-size="4" x="89.6" y="157">OPT.</text>
<g font-size="3.6">
<text x="1.3" y="211.1">MODEL #CrossMod-3260-32-1_Belmont_R</text>
<text x="96.8" y="210.9">SQ.FT. 1,620</text>
<text x="176.7" y="211.1">DRAWING # CROSSMOD--3260-32-1_BELMONT_R</text>
</g>
<g font-size="2.2">
<text x="116.6" y="83">KITCHEN</text>
<text x="33.3" y="87.5">ON SITE</text>
<text x="68.6" y="87.5">LIVING ROOM</text>
<text x="152.7" y="87.5">BEDROOM 2</text>
<text x="212.3" y="87.5">BEDROOM 3</text>
<text x="33.2" y="90.7">PORCH</text>
<text x="68.3" y="90.8">17'-8&quot; x 14'-2&quot;</text>
<text x="151.3" y="90.8">11'-0&quot; x 14'-2&quot;</text>
<text x="183.4" y="90.6">BATH</text>
<text x="211.1" y="90.8">11'-4&quot; x 14'-2&quot;</text>
<text x="125.3" y="137.9">9'-6&quot; x 14'-2&quot;</text>
<text x="128.5" y="134.6">DINING</text>
<text x="203.1" y="134.6">PRIMARY BEDROOM</text>
<text x="206.6" y="137.9">13'-10&quot; x 14'-2&quot;</text>
<text x="103.1" y="138.3">F</text>
<text x="48.2" y="144.8">ON-SITE</text>
<text x="48.2" y="147.4">GARAGE</text>
<text x="170.3" y="148.8">BATH</text>
<text x="104.5" y="154.5">UTILITY</text>
<text x="127" y="178.9">ON-SITE</text>
<text x="123.7" y="181.5">PATIO / DECK</text>
<text x="1.4" y="214.7">File Path:B:\Architecture\CrossMod\DWG Files\3260_BELMONT\CrossMod--3260-32-1_Belmont_R.dwg, Last Saved By:Hutsella, Saved Date:9/26/2023 3:21 PM, Date Printed:9/26/23 3:23 PM</text>
</g>
<text font-size="1.8" x="181.3" y="137.6">S-6035</text>
<text font-size="1.7" x="112.4" y="139.7">W/H</text>
</svg>
